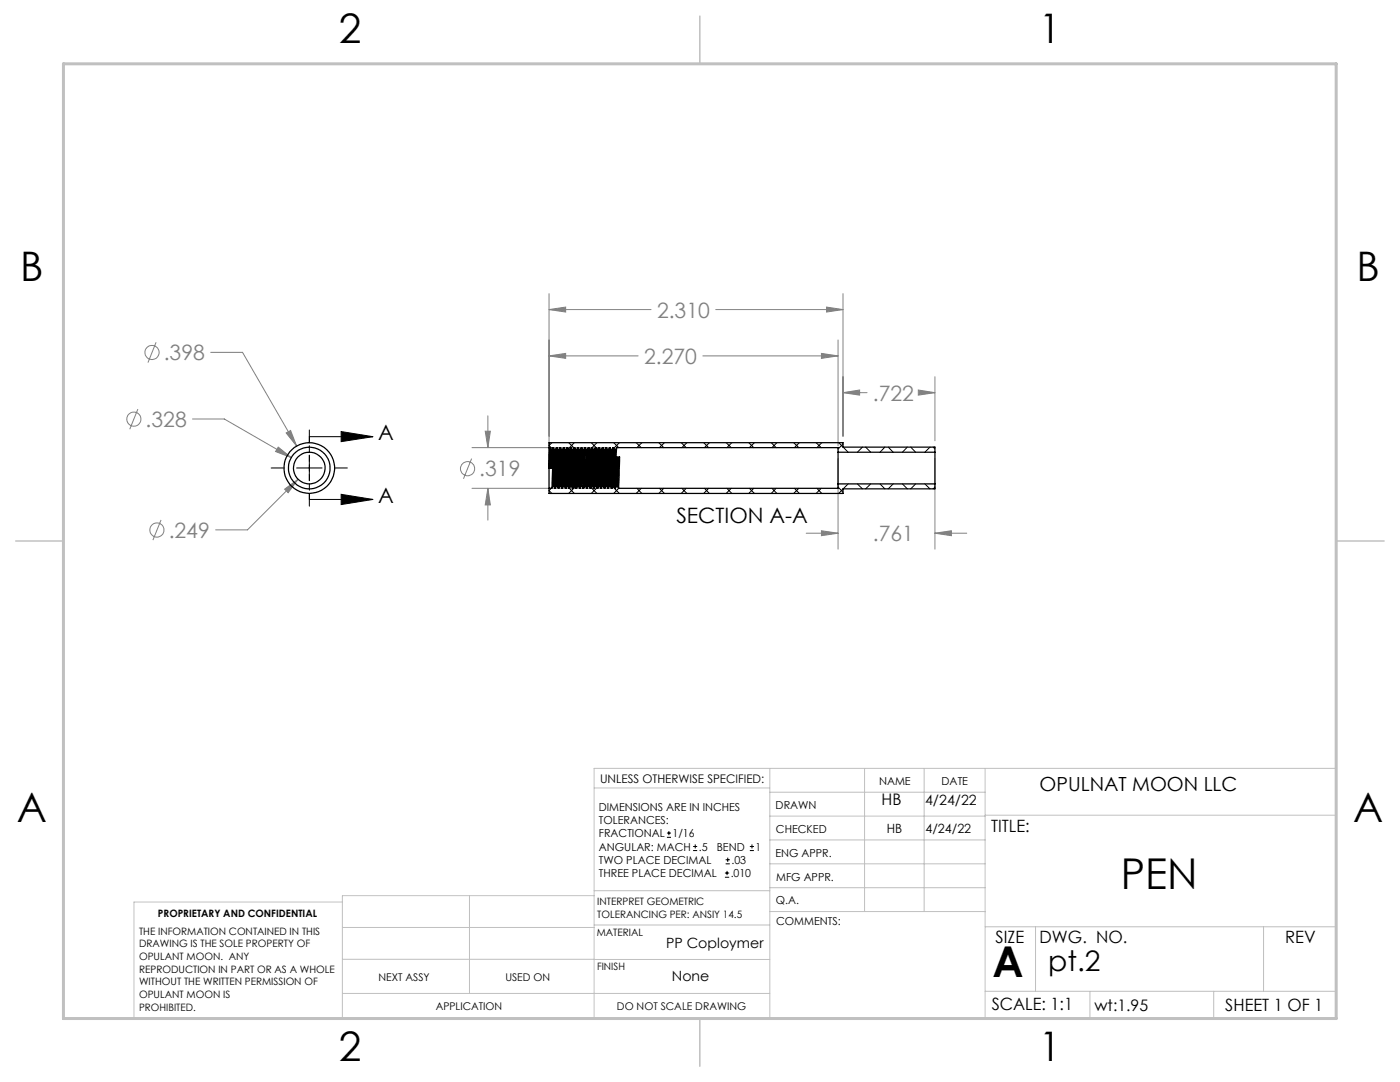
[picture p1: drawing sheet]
<svg xmlns="http://www.w3.org/2000/svg" width="279mm" height="216mm" viewBox="0 0 279 216" stroke-linecap="round" stroke-linejoin="round" font-family="sans-serif">
<g fill="none" stroke="#808080" stroke-width=".2">
<path d="M109.6 58.6v33.5M168.2 58.6v28.5M31.2 68.3l-1.7 4.1M42.1 70.3h6.3l10.8 18.7M109.6 61.8l3.3-.5v1zM109.6 71l3.3-.5v1zM109.6 61.8h20.3M109.6 71h17.8M140.3 71h27M142.8 61.8h25.4M163.9 70.5l3.4 .5-3.4 .5zM165 61.3l3.2 .5-3.2 .5z"/>
<path d="M167.3 67.8v21.2M168.2 78.4l3.4-.6v1zM168.2 78.4h4.8M183.3 77.8l3.3 .6-3.3 .4zM183.6 78.4h3M186.6 75.2v12.7M27.5 81.6l-1.6 4.1M38.4 83.6h6.4l13.3 7.7M55.5 89.2l2.6 2.1-3.1-1.2zM56.8 97.6l2.7-2-2 2.7zM57.1 86.4l.9-.5 1.2 3.1zM59.5 95.6l-10.1 10.1h-6.4"/>
<path d="M94.1 91.5l-1.6 4M94.2 89.3h27.6M94.2 97.4h28M96.8 86h1.1l-.5 3.3zM97.4 97.4l.5 3.4h-1.1zM97.4 83v6.3M97.4 97.4v6.4M167.3 91.5v18.1M186.6 91.5v18.1M32.1 103.8l-1.6 4M160.9 106.4h6.4M163.9 105.9l3.4 .5-3.4 .5z"/>
<path d="M186.6 106.4l3.3-.5v1zM186.6 106.4h6.3"/>
<circle cx="30.3" cy="70.3" r="1.42"/>
<circle cx="26.7" cy="83.6" r="1.41"/>
<circle cx="93.3" cy="93.5" r="1.41"/>
<circle cx="31.3" cy="105.8" r="1.42"/>
</g>
<g fill="none" stroke="#000" stroke-width=".2">
<path d="M54.1 93.4h2.6M59.2 93.4h5.1M61.7 87.1h12.7M61.7 99.7h12.7M61.7 85.8v2.5M61.7 90.8v5.1M61.7 98.5v2.5M66.8 93.4h2.5M68.1 86.1l6.3 1-6.3 1zM68.1 98.6l6.3 1.1-6.3 1zM133.1 167.1h.8M133.1 166.2h.8"/>
<path d="M133.5 165.8v.9M138.3 169.7h.8M138.3 168.9h.8M138.7 168.5v.8M144.7 175h.8M144.7 174.2h.8M144.8 172.4h.9M144.8 171.6h.9M145.1 173.8v.8M145.2 171.1v.9M149.6 169.7h.9M149.6 168.9h.9"/>
<path d="M150.1 168.5v.8"/>
</g>
<path d="M61.7 87.1v12.5" fill="none" stroke="#000" stroke-width=".2" stroke-dasharray="1.3 .6" stroke-dashoffset=".1"/>
<g fill="none" stroke="#c0c0c0" stroke-width=".2">
<path d="M118.6 157.2h35M153.6 153.3v49.9M153.6 158.1h43M172.5 153.3v28.6M184.4 153.3v28.6M196.6 153.3v49.9M68.3 180h-41.6v23.2h240v-49.9h-148.1v49.9M93.7 178.7v19.5M118.6 178.7h-50.3v24.5M118.6 177.7h35M153.6 162.8h43M153.6 177.1h43"/>
<path d="M153.6 167.6h43M153.6 172.4h43M196.6 162.7h70.1M68.3 198.2h85.3M68.3 191.4l85.3 .1M68.3 185.1h50.3M118.6 184.6h35M153.6 181.9h43M196.6 184.9h70.1M196.6 197.8h70.1M206.7 184.9v12.9M217.5 197.8v5.4"/>
<path d="M242.2 197.8v5.4M252.2 184.9v12.9"/>
</g>
<path d="M139.7 3.2v9.5M3.1 107.9h9.6M266.7 107.9h9.5M139.7 203.2v9.6" fill="none" stroke="#c0c0c0" stroke-width=".3"/>
<path d="M12.7 12.7h254v190.5h-254z" fill="none" stroke="#c0c0c0" stroke-width=".6"/>
<path d="M68.1 86.1l6.3 1-6.3 1zM68.1 98.6l6.3 1.1-6.3 1z" fill="#000"/>
<g fill="#808080">
<path d="M109.6 61.8l3.3-.5v1zM165 61.3l3.2 .5-3.2 .5zM168.2 78.4l3.4-.6v1zM183.3 77.8l3.3 .6-3.3 .4zM96.8 86h1.1l-.5 3.3zM97.4 97.4l.5 3.4h-1.1zM186.6 106.4l3.3-.5v1zM163.9 105.9l3.4 .5-3.4 .5zM109.6 71l3.3-.5v1zM163.9 70.5l3.4 .5-3.4 .5z"/>
<path d="M57.1 86.4l2.1 2.6-1.2-3.1zM55.5 89.2l-.5 .9 3.1 1.2zM56.8 97.6l.7 .7 2-2.7z"/>
</g>
<g fill="none" stroke="#000" stroke-width=".25">
<path d="M109.6 93.4h.2M109.6 93.4v4M109.6 89.3v4.1M109.6 89.3h.1M109.6 89.3v-1h58.6v.9h18.4v1M109.6 97.4h.5M109.7 89.3l.3 .4M109.7 89.3l-.1 4.1M109.8 93.4h.2M110 89.7h.1M110 89.7l-.2 3.7M110.1 89.7l-.1 3.7"/>
<path d="M110.3 97l-.2 .4M110.3 97h.2M110.3 89.4l-.1 4h-.2M110.5 89.3l.2 .4M110.5 89.3l-.4 .4M110.5 89.3l-.4 8.1M110.5 97l.2 .4M110.7 89.7h.1M110.7 89.7l-.4 7.3M110.7 97.4h.1M110.8 89.7l-.3 7.3M111 97l-.2 .4"/>
<path d="M111 97h.2M111.1 89.4l-.4 8M111.2 89.3l.2 .4M111.2 89.3l-.4 .4M111.2 89.3l-.4 8.1M111.2 97l.2 .4M111.4 89.7h.1M111.4 89.7l-.4 7.3M111.4 97.4h.1M111.5 89.7l-.3 7.3M111.5 89.7h.1M111.7 97l-.2 .4"/>
<path d="M111.7 97h.2M111.8 89.4l-.4 8M111.9 89.3l.2 .4M111.9 89.3l-.4 .4M111.9 89.3l-.4 8.1M111.9 97l.2 .4M112.1 89.7h.2M112.1 89.7l-.4 7.3M112.1 97.4h.1M112.3 89.7l-.4 7.3M112.4 97l-.2 .4M112.4 97h.2"/>
<path d="M112.5 89.4l-.4 8M112.6 89.3l-.3 .4M112.6 89.3l.2 .4M112.6 89.3l-.4 8.1M112.6 97l.3 .4M112.8 89.7h.2M112.8 89.7l-.4 7.3M112.9 97.4h.1M113 89.8l-.4 7.2M113 89.7h.1M113.1 97h.2M113.1 97l-.2 .4"/>
<path d="M113.2 89.4l-.3 8M113.3 89.3l.2 .4M113.3 89.3l-.3 .4M113.3 89.3l-.4 8.1M113.3 97l.3 .4M113.5 89.7h.2M113.5 89.7l-.4 7.3M113.6 97.4h.1M113.7 89.7l-.4 7.3M113.8 97l-.2 .4M113.8 97h.2M113.9 89.4l-.3 8"/>
<path d="M114 89.3l.2 .4M114 89.3l-.3 .4M114 89.3l-.4 8.1M114 97l.3 .4M114.2 89.7h.2M114.2 89.7l-.4 7.3M114.3 97.4h.1M114.4 89.7l-.4 7.3M114.5 97l-.2 .4M114.5 97h.2M114.6 89.4l-.3 8M114.7 89.3l.2 .4"/>
<path d="M114.7 89.3l-.3 .4M114.7 89.3l-.4 8.1M114.7 97l.3 .4M114.9 89.7h.2M114.9 89.7l-.4 7.3M115 97.4h.1M115.1 89.7l-.4 7.3M115.3 97l-.3 .4M115.3 97h.1M115.3 89.4l-.3 8M115.4 89.3l.2 .4M115.4 89.3l-.3 .4"/>
<path d="M115.4 89.3l-.4 8.1M115.4 97l.3 .4M115.6 89.7h.2M115.6 89.7l-.3 7.3M115.7 97.4h.1M115.8 89.7l-.4 7.3M116 97l-.3 .4M116 97h.1M116 89.4l-.3 8M116.1 89.3l.2 .4M116.1 89.3l-.3 .4M116.1 89.3l-.4 8.1"/>
<path d="M116.1 97l.3 .4M116.3 89.7h.2M116.3 89.7l-.3 7.3M116.4 97.4h.1M116.5 89.8l-.4 7.2M116.5 89.7h.1M116.7 97l-.2 .4M116.7 97h.1M116.7 89.4l-.3 8M116.8 89.3l.2 .4M116.8 89.3l-.3 .4M116.8 89.3l-.3 8.1"/>
<path d="M116.8 97l.3 .4M117 89.7h.2M117 89.7l-.3 7.3M117.1 97.4h.1M117.2 89.8l-.4 7.2M117.2 89.7h.1M117.4 97l-.2 .4M117.4 97h.1M117.4 89.4l-.3 8M117.5 89.3l.2 .4M117.5 89.3l-.3 .4M117.5 89.3l-.3 8.1"/>
<path d="M117.5 97l.3 .4M117.7 89.7h.2M117.7 89.7l-.3 7.3M117.8 97.4h.1M117.9 89.7l-.4 7.3M118.1 97l-.2 .4M118.1 97h.2M118.1 89.4l-.3 8M118.2 89.3l.2 .4M118.2 89.3l-.3 .4M118.2 89.3l-.3 8.1M118.3 97l.2 .4"/>
<path d="M118.4 89.7h.2M118.4 89.7l-.3 7.3M118.5 97.4h.1M118.6 89.7l-.3 7.3M118.8 97l-.2 .4M118.8 97h.2M118.8 89.4l-.3 8M118.9 89.3l.2 .4M118.9 89.3l-.3 .4M118.9 89.3l-.3 8.1M119 97l.2 .4M119.1 89.7h.2"/>
<path d="M119.1 89.7l-.3 7.3M119.2 97.4h.1M119.3 89.7l-.3 7.3M119.3 89.7h.1M119.5 97l-.2 .4M119.5 97h.2M119.5 89.4l-.3 8M119.6 89.3l.2 .4M119.6 89.3l-.3 .4M119.6 89.3l-.3 8.1M119.7 97l.2 .4M119.8 89.7h.2"/>
<path d="M119.8 89.7l-.3 7.3M119.9 97.4h.1M120 89.7l-.3 7.3M120.2 97l-.2 .4M120.2 97h.2M120.2 89.4l-.3 8M120.3 89.3l.2 .4M120.3 89.3l-.3 .4M120.3 89.3l-.3 8.1M120.4 97l.2 .4M120.5 89.7h.2M120.5 89.7l-.3 7.3"/>
<path d="M120.6 97.4h.1M120.7 89.8l-.3 7.2M120.7 89.7h.1M120.9 97l-.2 .4M120.9 97h.2M120.9 89.4l-.3 8M121 89.3l.2 .4M121 89.3l-.3 .4M121 89.3l-.3 8.1M121.1 97l.2 .4M121.2 89.7h.2M121.2 89.7l-.3 7.3"/>
<path d="M121.3 97.4h.1M121.4 89.7l-.3 7.3M121.6 97l-.2 .4M121.6 97h.2M121.6 89.4l-.3 8M121.7 89.3l.3 .4M121.7 89.3l-.3 .4M121.7 89.3l-.3 8.1M121.8 97l.2 .4M122 89.7h.1M122 89.7l-.4 7.3M122 97.4h.1"/>
<path d="M122.1 89.7l-.3 7.3M122.3 97l-.2 .4M122.3 97h.2M122.3 89.4l-.3 8M122.4 89.3l.3 .4M122.4 89.3l-.3 .4M122.4 89.3l-.3 8.1M122.5 97l.2 .4M122.7 89.7h.1M122.7 89.7l-.4 7.3M122.8 89.7l.3-.4h44.2v.9M122.8 89.7l-.3 7.3"/>
<path d="M123 97l-.3 .4M123 97h.2M123 91.2l-.2 6.1M123 89.4l-.3 8M123 91.2l.3 .2M123 91.2h.6M123.2 97l.2 .4M123.3 91.4l-.3 5.6M123.3 91.4h.1M123.4 91.4l-.2 5.6M123.6 91.2l-.2 6.2M123.6 91.2l-.2 .2"/>
<path d="M167.3 90.2v6.4M167.3 90.2h19.3M167.3 96.6v.8h-43.9M167.3 96.6h19.3M186.6 90.2v6.4M186.6 96.6v.9h-18.4v1h-58.6v-1.1"/>
<circle cx="61.7" cy="93.4" r="4.2"/>
<circle cx="61.7" cy="93.4" r="3.2"/>
<circle cx="61.7" cy="93.4" r="5"/>
</g>
<g fill="none" stroke="#000" stroke-width=".2">
<path d="M110 97.4l-.4 .5 .5 .6M110.1 88.3l-.5 .6 .6 .7M110.4 97l-.2 .2M113.2 97l.2 .2M113.5 88.3l1.1 1.1M113.6 97.4l1 1.1M114.6 88.3l-1.2 1.3M114.8 97.2l-1.3 1.3M118 97.3l1.1 1.2M118 88.3l1.3 1.4M119.1 88.3l-1.3 1.4M119.1 97.3l-1.1 1.2"/>
<path d="M122.3 97.1l1.3 1.4M122.5 88.3l1 1M123.5 97.4l-1 1.1M123.6 88.3l-1.1 1.1M127 88.3l1 1M127.1 97.4l1 1.1M128 97.4l-1 1.1M128.1 88.3l-1 1M131.5 88.3l1 1M131.6 97.4l1 1.1M132.5 97.4l-1 1.1M132.6 88.3l-1 1"/>
<path d="M136 88.3l.9 1M136.1 97.4l1 1.1M136.9 97.4l-.9 1.1M137.1 88.3l-1 1M140.4 88.3l1 1M140.6 97.4l1 1.1M141.4 97.4l-1 1.1M141.6 88.3l-1 1M144.9 88.3l1 1M145.1 97.4l1 1.1M145.9 97.4l-1 1.1M146.1 88.3l-1 1"/>
<path d="M149.4 88.3l1 1M149.5 97.4l1.1 1.1M150.4 97.4l-1 1.1M150.6 88.3l-1.1 1M153.9 88.3l1 1M154.1 97.4l.9 1.1M154.9 97.4l-1 1.1M155 88.3l-.9 1M158.4 88.3l1 1M158.5 97.4l1 1.1M159.4 97.4l-1 1.1M159.5 88.3l-1 1"/>
<path d="M162.9 88.3l1 1M163 97.4l1 1.1M163.9 97.4l-1 1.1M164 88.3l-1 1M167.3 97.2l.9 1M167.4 88.3l.8 .9M168.2 88.6l-.9 1M168.2 97.6l-.8 .9M168.3 89.2l1 1M169.3 96.6l-1 .9M171.1 96.6l1 .9M172.1 89.2l-1 1"/>
<path d="M172.8 89.2l1 1M173.8 96.6l-1 .9M175.6 96.6l1 .9M176.6 89.2l-1 1M177.3 89.2l1 1M178.3 96.6l-1 .9M180.1 96.6l1 .9M181.1 89.2l-1 1M181.8 89.2l.9 1M182.7 96.6l-.9 .9M184.6 96.6l1 .9M185.6 89.2l-1 1"/>
<path d="M186.2 89.2l.4 .4M186.6 97.2l-.4 .3"/>
</g>
<g font-size="8.5">
<text x="223.7" y="177.4">PEN</text>
<text x="198.1" y="195">A</text>
</g>
<g font-size="8.1">
<text x="67.6" y="8.5">2</text>
<text x="207.3" y="8.5">1</text>
<text x="4" y="56.2">B</text>
<text x="270.7" y="56.2">B</text>
<text x="3.3" y="164.1">A</text>
<text x="270" y="164.1">A</text>
<text x="67.6" y="211.7">2</text>
<text x="207.3" y="211.7">1</text>
</g>
<text font-size="5.6" x="209.2" y="193.7">pt.2</text>
<g font-size="4.2" fill="#808080">
<text x="131.1" y="63.4">2.310</text>
<text x="32.7" y="71.9">.398</text>
<text x="128.5" y="72.6">2.270</text>
<text x="174.2" y="79.9">.722</text>
<text x="29.1" y="85.2">.328</text>
<text x="95.7" y="95.1">.319</text>
<text x="33.7" y="107.3">.249</text>
<text x="174.2" y="108">.761</text>
</g>
<g font-size="4.2">
<text x="75.5" y="87.8">A</text>
<text x="75.5" y="100.4">A</text>
<text x="135" y="104.3">SECTION A-A</text>
</g>
<text font-size="3.9" x="207.5" y="157.8">OPULNAT MOON LLC</text>
<g font-size="3.4">
<text x="197.8" y="166">TITLE:</text>
<text x="198.7" y="188.1">SIZE</text>
<text x="207.5" y="188.1">DWG. NO.</text>
<text x="256.5" y="188.2">REV</text>
<text x="197.9" y="201.5">SCALE: 1:1</text>
<text x="244.5" y="201.7">SHEET 1 OF 1</text>
</g>
<g font-size="3.2">
<text x="175.9" y="160.7">HB</text>
<text x="218.4" y="201.7">wt:1.95</text>
</g>
<g font-size="2.8">
<text x="184.6" y="160.7">4/24/22</text>
<text x="133" y="189.2">PP Coploymer</text>
<text x="134.1" y="195.7">None</text>
</g>
<g font-size="2.5">
<text x="177" y="166.3">HB</text>
<text x="184.7" y="166.3">4/24/22</text>
</g>
<text font-size="2.4" x="119.8" y="156.2">UNLESS OTHERWISE SPECIFIED:</text>
<g font-size="2.2">
<text x="119.5" y="161.8">DIMENSIONS ARE IN INCHES</text>
<text x="154.8" y="161.4">DRAWN</text>
<text x="175.4" y="156.6">NAME</text>
<text x="187.9" y="156.7">DATE</text>
<text x="119.5" y="164.4">TOLERANCES:</text>
<text x="119.5" y="167.1">FRACTIONAL</text>
<text x="134.2" y="167.1">1/16</text>
<text x="154.9" y="166.3">CHECKED</text>
<text x="119.5" y="172.4">TWO PLACE DECIMAL</text>
<text x="119.5" y="169.7">ANGULAR: MACH</text>
<text x="139.5" y="169.7">.5</text>
<text x="143" y="169.7">BEND</text>
<text x="146" y="172.4">.03</text>
<text x="150.8" y="169.7">1</text>
<text x="154.8" y="170.9">ENG APPR.</text>
<text x="119.5" y="175">THREE PLACE DECIMAL</text>
<text x="145.8" y="175">.010</text>
<text x="154.9" y="175.7">MFG APPR.</text>
<text x="154.9" y="180.4">Q.A.</text>
<text x="154.9" y="184.6">COMMENTS:</text>
</g>
<g font-size="2.1">
<text x="75.5" y="195.7">NEXT ASSY</text>
<text x="100.9" y="195.7">USED ON</text>
<text x="86.9" y="201.5">APPLICATION</text>
<text x="123.1" y="201.6">DO NOT SCALE DRAWING</text>
</g>
<g font-size="2">
<text x="31.5" y="182.9">PROPRIETARY AND CONFIDENTIAL</text>
<text x="119.2" y="180.6">INTERPRET GEOMETRIC</text>
<text x="119.2" y="183.1">TOLERANCING PER: ANSIY 14.5</text>
<text x="27.8" y="186.5">THE INFORMATION CONTAINED IN THIS</text>
<text x="27.8" y="189">DRAWING IS THE SOLE PROPERTY OF</text>
<text x="27.8" y="191.6">OPULANT MOON. ANY</text>
<text x="119.1" y="186.7">MATERIAL</text>
<text x="27.8" y="194.1">REPRODUCTION IN PART OR AS A WHOLE</text>
<text x="27.8" y="196.6">WITHOUT THE WRITTEN PERMISSION OF</text>
<text x="119.1" y="193.5">FINISH</text>
<text x="27.8" y="199.1">OPULANT MOON IS</text>
<text x="27.8" y="201.7">PROHIBITED.</text>
</g>
</svg>
